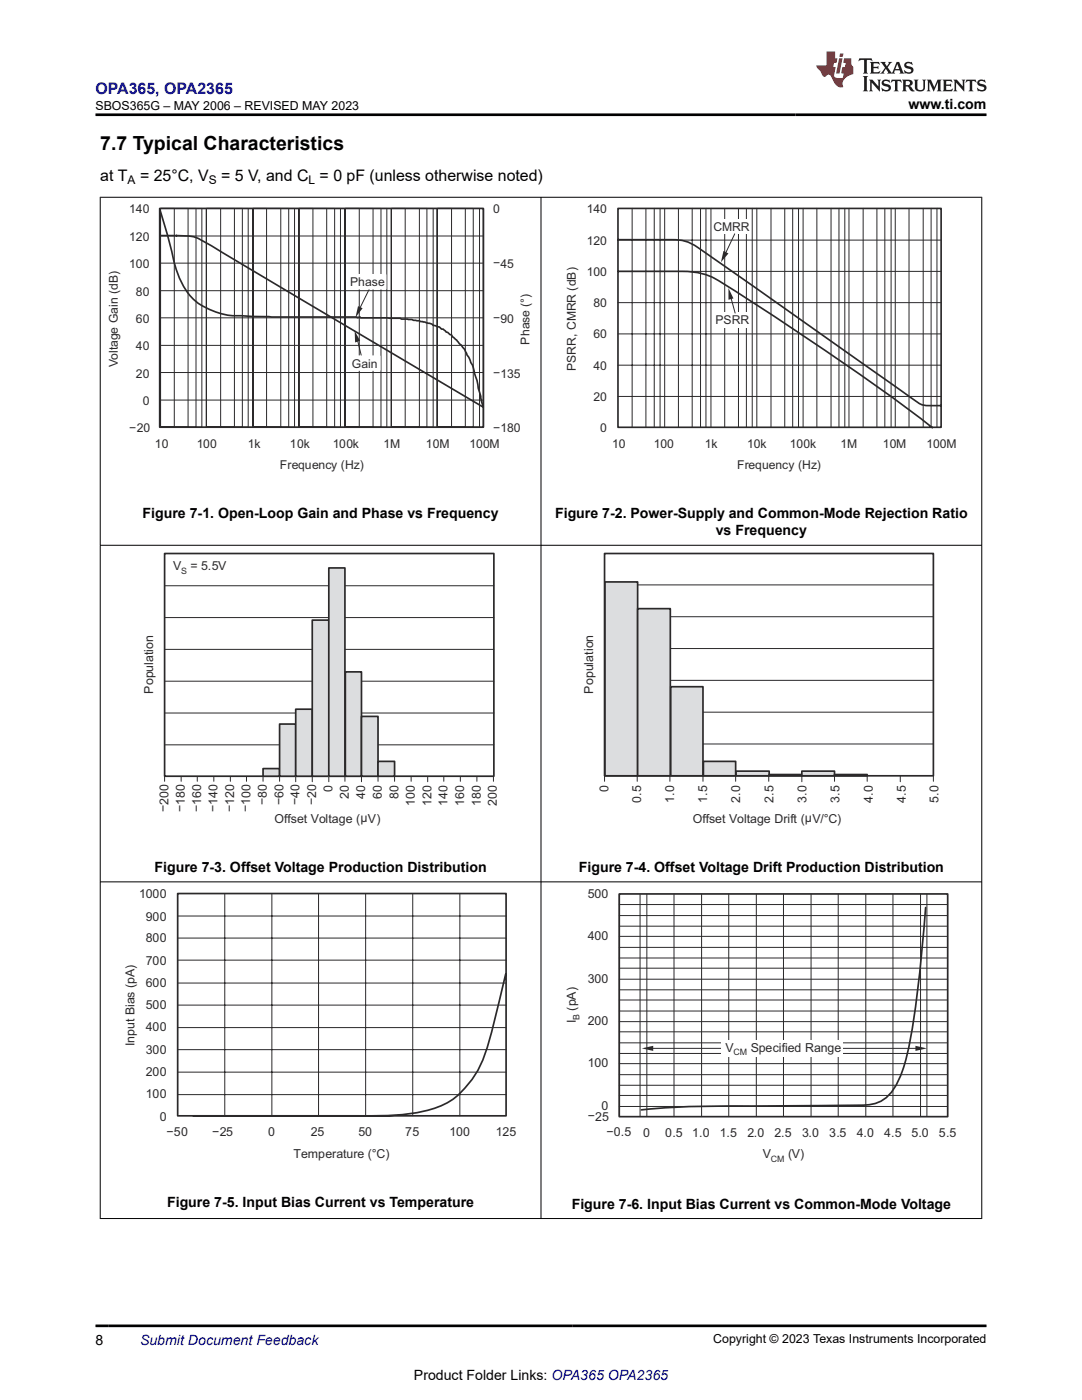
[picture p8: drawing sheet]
<svg xmlns="http://www.w3.org/2000/svg" width="216mm" height="279mm" viewBox="0 0 216 279" stroke-linecap="round" stroke-linejoin="round" font-family="sans-serif">
<path d="M73.7 57.7l-2.2 4.4" fill="none" stroke="#2b292a" stroke-width=".2"/>
<path d="M71.4 61.1l1 .4-1.5 1.8z" fill="#2b292a"/>
<path d="M71.2 67.3l.9 3.7" fill="none" stroke="#2b292a" stroke-width=".2"/>
<path d="M70.8 66l1.1 2-1 .3z" fill="#2b292a"/>
<g fill="#fff">
<path d="M69.7 54.8h7.2v2.6h-7.2z" fill-rule="evenodd"/>
<path d="M70.5 71.4h6.2v2.6h-6.2z" fill-rule="evenodd"/>
</g>
<g fill="none" stroke="#2b292a" stroke-width=".2">
<path d="M31.9 47.1h64.5M31.9 52.5h64.5M31.9 58h64.5M32 41.6h9.2v43.7h-9.2zM32 41.6h8.3v43.7h-8.3zM32 41.6h7.1v43.7h-7.1zM32 41.6h5.5v43.7h-5.5zM32 41.6h2.8v43.7h-2.8zM41.2 41.6h9.2v43.7h-9.2zM41.2 41.6h8.3v43.7h-8.3zM41.2 41.6h7.2v43.7h-7.2zM41.2 41.6h5.6v43.7h-5.6z"/>
<path d="M41.2 41.6h2.8v43.7h-2.8zM50.4 41.6h9.2v43.7h-9.2zM50.4 41.6h8.4v43.7h-8.4zM50.4 41.6h7.2v43.7h-7.2zM50.4 41.6h5.6v43.7h-5.6zM50.4 41.6h2.8v43.7h-2.8zM59.6 41.6h9.3v43.7h-9.3zM59.6 41.6h8.3v43.7h-8.3zM59.6 41.6h7.2v43.7h-7.2zM59.6 41.6h5.6v43.7h-5.6zM59.6 41.6h2.8v43.7h-2.8zM68.9 41.6h9.2v43.7h-9.2z"/>
<path d="M68.9 41.6h8.3v43.7h-8.3zM68.9 41.6h7.1v43.7h-7.1zM68.9 41.6h5.5v43.7h-5.5zM68.9 41.6h2.8v43.7h-2.8zM78.1 41.6h9.2v43.7h-9.2zM78.1 41.6h8.3v43.7h-8.3zM78.1 41.6h7.1v43.7h-7.1zM78.1 41.6h5.6v43.7h-5.6zM78.1 41.6h2.8v43.7h-2.8zM87.3 41.6h9.2v43.7h-9.2zM87.3 41.6h8.4v43.7h-8.4zM87.3 41.6h7.1v43.7h-7.1z"/>
<path d="M87.3 41.6h5.6v43.7h-5.6zM87.3 41.6h2.8v43.7h-2.8zM31.9 63.4h64.5M31.9 68.9h64.5M31.9 74.3h64.5M31.9 79.8h64.5"/>
</g>
<path d="M31.9 41.6h64.5v43.7h-64.5zM31.9 42l2.1 7.2a23.6 23.6 0 0 0 3.1 8.7 10.5 10.5 0 0 0 6.1 4.4 12 12 0 0 0 5 .7l6 .3h17l.2 .1 .5-.1v.1l8 .1 .2 .2 1.3 .1a22.4 22.4 0 0 1 5.5 1.2l.8 .3 .4 .4h.3l.6 .6h.4a15.5 15.5 0 0 1 3.7 4.2l1.3 2.8 2 8" fill="none" stroke="#2b292a" stroke-width=".33"/>
<path d="M69.7 54.8h7.2v2.8h-7.2z" fill-rule="evenodd" fill="#fff"/>
<path d="M69.7 54.8h7.2v2.8h-7.2z" fill="none" stroke="#fff" stroke-width=".33"/>
<path d="M69.9 71.1h5.9v2.7h-5.9z" fill-rule="evenodd" fill="#fff"/>
<path d="M69.9 71.1h5.9v2.7h-5.9z" fill="none" stroke="#fff" stroke-width=".33"/>
<path d="M32 47h3.2M35.3 47h.1a8.6 8.6 0 0 1 5.9 1.5l55.1 32.8M123.3 41.6h64.5v43.7h-64.5zM123.3 47.8h10.9a7.8 7.8 0 0 1 5.1 1.6l44.3 31.2a12.8 12.8 0 0 0 4.2 .4M123.4 54.2h6.5a54.7 54.7 0 0 1 10.1 .4l1.5 .4a192.4 192.4 0 0 1 17.2 11l7.5 5a359.9 359.9 0 0 1 19.8 14.4" fill="none" stroke="#2b292a" stroke-width=".33"/>
<g fill="none" stroke="#2b292a" stroke-width=".2">
<path d="M123.3 54.2h64.5M123.3 47.9h64.5M126.1 41.6v43.7M128.9 41.6v43.7M130.5 41.6v43.7M131.7 41.6v43.7M132.6 41.6v43.7M135.4 41.6v43.7M138.1 41.6v43.7M139.8 41.6v43.7M140.9 41.6v43.7M141.9 41.6v43.7"/>
<path d="M144.6 41.6v43.7M147.4 41.6v43.7M148.9 41.6v43.7M150.1 41.6v43.7M151 41.6v43.7M153.8 41.6v43.7M156.6 41.6v43.7M158.2 41.6v43.7M159.3 41.6v43.7M160.2 41.6v43.7M163 41.6v43.7M165.8 41.6v43.7"/>
<path d="M167.4 41.6v43.7M168.6 41.6v43.7M169.4 41.6v43.7M172.2 41.6v43.7M175 41.6v43.7M176.6 41.6v43.7M177.8 41.6v43.7M178.6 41.6v43.7M181.4 41.6v43.7M184.2 41.6v43.7M185.8 41.6v43.7M187 41.6v43.7"/>
<path d="M123.3 60.4h64.5M123.3 72.9h64.5M123.3 66.6h64.5M123.3 79.1h64.5"/>
</g>
<g fill="#fff">
<path d="M142.3 43.8h7.5v2.9h-7.5z" fill-rule="evenodd"/>
<path d="M142.1 62.4h7.7v3h-7.7z" fill-rule="evenodd"/>
</g>
<path d="M146.6 46.7l-2.1 4.4" fill="none" stroke="#2b292a" stroke-width=".2"/>
<path d="M144.4 50.1l1 .5-1.5 1.7z" fill="#2b292a"/>
<path d="M145.7 58.8l1 3.7" fill="none" stroke="#2b292a" stroke-width=".2"/>
<path d="M145.4 57.5l1 2.1-1 .2z" fill="#2b292a"/>
<g fill="none" stroke="#2b292a" stroke-width=".2">
<path d="M32.9 116.9h65.6M32.9 123.2h65.6M32.9 129.6h65.6M32.9 135.9h65.6M32.8 155v.9M32.9 142.3h65.6M32.9 148.6h65.6M36.1 155v.9M39.4 155v.9M42.7 155v.9M46 155v.9M49.2 155v.9"/>
<path d="M52.5 155v.9M55.8 155v.9M59 155v1M62.3 155v1M65.6 155v1M68.8 155v.9M72.1 155v1M75.4 155v.9M78.7 155v.9M82 155v.9M85.3 155v1M88.6 155v.9"/>
<path d="M91.9 155v.9M95.2 155v.9M98.5 155v.9"/>
</g>
<path d="M32.8 110.5h65.7v44.4h-65.7z" fill="none" stroke="#2b292a" stroke-width=".34"/>
<path d="M52.5 153.4h3.3v1.5h-3.3z" fill-rule="evenodd" fill="#dcdddf"/>
<path d="M52.5 153.4h3.3v1.5h-3.3z" fill="none" stroke="#2b292a" stroke-width=".34"/>
<path d="M55.8 144.5h3.2v10.4h-3.2z" fill-rule="evenodd" fill="#dcdddf"/>
<path d="M55.8 144.5h3.2v10.4h-3.2z" fill="none" stroke="#2b292a" stroke-width=".34"/>
<path d="M59 141.5h3.3v13.4h-3.3z" fill-rule="evenodd" fill="#dcdddf"/>
<path d="M59 141.5h3.3v13.4h-3.3z" fill="none" stroke="#2b292a" stroke-width=".34"/>
<path d="M62.3 123.8h3.3v31.1h-3.3z" fill-rule="evenodd" fill="#dcdddf"/>
<path d="M62.3 123.8h3.3v31.1h-3.3z" fill="none" stroke="#2b292a" stroke-width=".34"/>
<path d="M65.6 113.3h3.2v41.6h-3.2z" fill-rule="evenodd" fill="#dcdddf"/>
<path d="M65.6 113.3h3.2v41.6h-3.2z" fill="none" stroke="#2b292a" stroke-width=".34"/>
<path d="M68.9 134.1h3.2v20.8h-3.2z" fill-rule="evenodd" fill="#dcdddf"/>
<path d="M68.9 134.1h3.2v20.8h-3.2z" fill="none" stroke="#2b292a" stroke-width=".34"/>
<path d="M72.1 143h3.3v11.9h-3.3z" fill-rule="evenodd" fill="#dcdddf"/>
<path d="M72.1 143h3.3v11.9h-3.3z" fill="none" stroke="#2b292a" stroke-width=".34"/>
<path d="M75.4 152h3.3v2.9h-3.3z" fill-rule="evenodd" fill="#dcdddf"/>
<path d="M120.6 110.5h65.6v44.3h-65.6zM75.4 152h3.3v2.9h-3.3z" fill="none" stroke="#2b292a" stroke-width=".34"/>
<g fill="none" stroke="#2b292a" stroke-width=".2">
<path d="M120.6 116.7h65.6M120.6 135.8h65.6M120.6 129.4h65.6M120.6 123.1h65.6M120.6 154.8v1.1M120.6 148.5h65.6M120.6 142.1h65.6M127.1 154.8v1.1M133.7 154.8v1.1M140.3 154.8v1.1M146.8 154.8v1.1M153.4 154.8v1.1"/>
<path d="M160 154.8v1.2M166.5 154.8v1.1M173 154.8v1.1M179.6 154.8v1.2M186.2 154.8v1.1"/>
</g>
<path d="M120.7 116.1h6.5v38.7h-6.5z" fill-rule="evenodd" fill="#dcdddf"/>
<path d="M120.7 116.1h6.5v38.7h-6.5z" fill="none" stroke="#2b292a" stroke-width=".34"/>
<path d="M127.2 121.5h6.6v33.3h-6.6z" fill-rule="evenodd" fill="#dcdddf"/>
<path d="M127.2 121.5h6.6v33.3h-6.6z" fill="none" stroke="#2b292a" stroke-width=".34"/>
<path d="M133.8 137h6.5v17.8h-6.5z" fill-rule="evenodd" fill="#dcdddf"/>
<path d="M133.8 137h6.5v17.8h-6.5z" fill="none" stroke="#2b292a" stroke-width=".34"/>
<path d="M140.4 152h6.4v2.8h-6.4z" fill-rule="evenodd" fill="#dcdddf"/>
<path d="M140.4 152h6.4v2.8h-6.4z" fill="none" stroke="#2b292a" stroke-width=".34"/>
<path d="M146.9 153.9h6.6v.9h-6.6z" fill-rule="evenodd" fill="#dcdddf"/>
<path d="M146.9 153.9h6.6v.9h-6.6zM153.5 154.6h6.5v.2h-6.5z" fill="none" stroke="#2b292a" stroke-width=".34"/>
<path d="M153.5 154.7h6.5" fill="none" stroke="#dcdddf" stroke-width=".25"/>
<path d="M160 153.9h6.5v.9h-6.5z" fill-rule="evenodd" fill="#dcdddf"/>
<path d="M160 153.9h6.5v.9h-6.5zM166.5 154.6h6.5v.2h-6.5zM35.5 178.3h65.5v44.4h-65.5zM123.6 178.4h65.5v44.5h-65.5zM100.9 194.4a155.5 155.5 0 0 1-4.6 17.1 18.6 18.6 0 0 1-6.6 8.3 27.7 27.7 0 0 1-13.3 2.9h-37.8M184.7 181.1l-1 11.4a112.3 112.3 0 0 1-3.6 21 10.4 10.4 0 0 1-4.2 6.2 11.3 11.3 0 0 1-6 .9l-12.8 .1a347.6 347.6 0 0 0-27.4 .6l-1.7 .2" fill="none" stroke="#2b292a" stroke-width=".34"/>
<path d="M166.5 154.7h6.5" fill="none" stroke="#dcdddf" stroke-width=".25"/>
<g fill="none" stroke="#2b292a" stroke-width=".2">
<path d="M44.9 178.3v44.4M54.2 178.3v44.4M63.6 178.3v44.4M73 178.3v44.4M82.4 178.3v44.4M91.8 178.3v44.4M123.6 178.5v44.3M127.7 178.5v44.4M129.1 178.4v44.5M134.5 178.4v44.5M140 178.4v44.5M145.4 178.4v44.5"/>
<path d="M150.9 178.4v44.5M156.3 178.4v44.5M161.8 178.4v44.5M167.3 178.4v44.5M172.8 178.4v44.5M178.2 178.4v44.5M183.7 178.4v44.5M185 178.4v44.3M35.5 182.8h65.5M35.5 191.6h65.5M35.5 187.2h65.5M35.5 196.2h65.5"/>
<path d="M123.6 180.5h65.5M123.6 182.7h65.5M123.6 184.8h65.5M123.6 186.9h65.5M123.6 189.1h65.5M123.6 191.2h65.5M123.6 193.2h65.5M123.6 195.4h65.5M123.6 197.5h65.5M123.6 199.6h65.5M35.5 200.6h65.5M35.5 209.5h65.5"/>
<path d="M35.5 205.1h65.5M35.5 218.5h65.5M35.5 214h65.5M123.6 201.8h65.5M123.6 203.9h65.5M123.6 205.9h65.5M123.6 208.1h65.5M123.6 210.2h65.5M123.6 212.3h65.5M123.6 214.5h65.5M123.6 216.6h65.5M123.6 218.6h65.5"/>
<path d="M123.6 220.8h65.5"/>
</g>
<path d="M128.1 209.2l2.2-.5v1z" fill="#2b292a"/>
<path d="M129.4 209.2h54.1" fill="none" stroke="#2b292a" stroke-width=".2"/>
<path d="M182.7 208.7l2.3 .5-2.3 .5z" fill="#2b292a"/>
<path d="M143.8 207.5h24.3v3.4h-24.3z" fill-rule="evenodd" fill="#fff"/>
<path d="M19.9 39.4h176.1M20 39.3v203.9M107.9 39.3v203.9M195.9 39.3v203.9M19.9 108.8h176.1M19.9 176h176.1M19.9 243.2h176.1" fill="none" stroke="#000" stroke-width=".2"/>
<path d="M171.5 11.6l-.2 .6 .5-.2h.6v.1v2.2l-.2 .4h1l-.2-.4v-2.2v-.1h.5l.5 .2-.1-.6zM173.6 12.4l.2 .3v1.6l-.2 .4h1.9l.1-.6a1.08 1.08 0 0 1-1.3 .2v-.7h.6l.4 .2v-.7l-.4 .2h-.6v-.5l.2-.2a1 1 0 0 1 1 .3l-.1-.5zM175.7 12.4l.9 1.1-1 1.2h.9l-.2-.2 .5-.8 .4 .8-.2 .2h1.6l-.2-.2 .2-.5h.9l.1 .5-.1 .2h.9l-.2-.4-.8-1.9h-.5l-.9 2.1-.9-1.1 .9-1h-.8l.2 .2-.4 .6-.4-.6 .2-.2zM179 12.8l.4 1h-.7zM180.7 12.5a.65 .65 0 0 0-.2 .7 .65 .65 0 0 0 .6 .5l.6 .1 .1 .3a.79 .79 0 0 1-.7 .4 .79 .79 0 0 1-.7-.5l.1 .7 .2-.1a.93 .93 0 0 0 1.1 0 .93 .93 0 0 0 .4-.9 1.46 1.46 0 0 0-1.2-.6l-.1-.3a1.09 1.09 0 0 1 1.2 .2l-.2-.6-.1 .1-.5-.2zM172.2 15.2l.2 .4v2.2l-.2 .4h1l-.2-.4v-2.2l.2-.4zM173.4 15.9l.2 .4v1.5l-.2 .4h.8l-.3-.4 .1-1.3 1.6 1.8v-2l.2-.4h-.7l.1 .2 .1 1.1-1.2-1.3zM176.2 16a.65 .65 0 0 0-.2 .8 .65 .65 0 0 0 .6 .4l.6 .2 .1 .2a.79 .79 0 0 1-.7 .4 .79 .79 0 0 1-.7-.5l.1 .7 .2-.1a.93 .93 0 0 0 1.1 .1 .93 .93 0 0 0 .4-1 1.46 1.46 0 0 0-1.2-.5l-.1-.4a1.09 1.09 0 0 1 1.2 .2l-.1-.6-.2 .1-.5-.1zM177.9 15.9l-.1 .6a.63 .63 0 0 1 .8-.3v1.6l-.3 .4h1l-.2-.4v-1.6a.66 .66 0 0 1 .8 .3l-.1-.6zM180 15.9l.2 .4v1.5l-.2 .4h1l-.2-.2-.1-.7h.5l.1 .2a.79 .79 0 0 0 1.2 .6l-1-.9a.61 .61 0 0 0 .6-.6 .61 .61 0 0 0-.5-.7zM180.8 16.2h.1a.47 .47 0 0 1 .5 .1 .47 .47 0 0 1 .1 .5l-.1 .1-.7 .1zM182.3 15.9l.2 .2a2.27 2.27 0 0 0 .4 2 1.04 1.04 0 0 0 1.7-.7v-1.3l.2-.2h-.8l.2 .4v1.1a.6 .6 0 0 1-.6 .6 .6 .6 0 0 1-.6-.6v-1.1l.3-.4zM184.9 15.9l.2 .4v1.5l-.2 .4h.8l-.3-.4v-1.4l.9 1.9 .9-1.9v1.4l-.3 .4h1l-.2-.4v-1.5l.2-.4h-.8l-.7 1.5-.6-1.5zM188.1 15.9l.2 .4v1.5l-.2 .4h1.9l.1-.6a1.09 1.09 0 0 1-1.3 .2v-.7h.6l.4 .2v-.6l-.4 .2h-.6v-.6l.2-.1a1.01 1.01 0 0 1 1 .3l-.1-.6zM190.2 15.9l.3 .4v1.5l-.3 .4h.8l-.2-.4v-1.3l1.6 1.8v-2l.2-.4h-.7l.2 .2v1.1l-1.2-1.3zM192.8 15.9l-.1 .6a.63 .63 0 0 1 .8-.3v1.6l-.3 .4h1l-.2-.4v-1.6a.66 .66 0 0 1 .8 .3l-.1-.6zM195.2 16a.65 .65 0 0 0-.2 .8 .65 .65 0 0 0 .6 .4l.6 .2 .2 .2a.79 .79 0 0 1-.7 .4 .79 .79 0 0 1-.7-.5l.1 .7 .2-.1a.93 .93 0 0 0 1 .1 .93 .93 0 0 0 .5-1 1.46 1.46 0 0 0-1.3-.5v-.4a1.09 1.09 0 0 1 1.2 .2l-.2-.6-.2 .1-.5-.1z" fill="#231f20"/>
<path d="M164.9 10.3v2.7h-2l.1 .4 .8 1a.95 .95 0 0 0 1 .9 .59 .59 0 0 1 .5-.4 .59 .59 0 0 1 .5 .3l.4 .8a1.59 1.59 0 0 0 2.1 1.4 1.61 1.61 0 0 1 1-2.3l1-.3-.1-1.5a1.59 1.59 0 0 1-.3-1.7h-1.5l-.2 .9h.6l-.2 .9h-.5l-.2 .9v.3l.4 .1-.1 .9h-.7a.73 .73 0 0 1-1-.7l.3-1.5h-.5l.1-.9h.5l.2-.9h-.5v-1.3zM167.4 11.6l-.6 3.1h.7l.6-3.1zM167.6 10.7l-.1 .6h.7l.1-.6z" fill="#ed1c24"/>
<path d="M19 22.9h177.8M19 264.6h177.8" fill="none" stroke="#000" stroke-width=".53"/>
<text font-size="3.9" x="20" y="29.9">7.7 Typical Characteristics</text>
<text font-size="3.2" fill="#00f" x="19" y="18.7">OPA365, OPA2365</text>
<g font-size="3.2">
<text x="20" y="36.1">at T</text>
<text x="27.9" y="36.1">= 25°C, V</text>
<text x="44.1" y="36.1">= 5 V, and C = 0 pF (unless otherwise noted)</text>
</g>
<g font-size="2.8">
<text x="181.3" y="21.8">www.ti.com</text>
<text x="28.5" y="103.4">Figure 7-1. Open-Loop Gain and Phase vs Frequency</text>
<text x="110.8" y="103.4">Figure 7-2. Power-Supply and Common-Mode Rejection Ratio</text>
<text x="142.8" y="106.8">vs Frequency</text>
<text x="30.8" y="174">Figure 7-3. Offset Voltage Production Distribution</text>
<text x="115.5" y="174">Figure 7-4. Offset Voltage Drift Production Distribution</text>
<text x="33.3" y="240.9">Figure 7-5. Input Bias Current vs Temperature</text>
<text x="114.1" y="241.2">Figure 7-6. Input Bias Current vs Common-Mode Voltage</text>
<text x="19" y="268.4">8</text>
<text x="82.6" y="275.3">Product Folder Links: OPA365 OPA2365</text>
</g>
<text font-size="2.8" fill="#00f" x="27.9" y="268.4">Submit Document Feedback</text>
<g font-size="2.5">
<text x="19" y="21.9">SBOS365G – MAY 2006 – REVISED MAY 2023</text>
<text x="142.3" y="268.1">Copyright © 2023 Texas Instruments Incorporated</text>
</g>
<g font-size="2.5" fill="#2b292a">
<text x="34.5" y="113.8">V</text>
<text x="38" y="113.8">= 5.5V</text>
<text x="30.6" y="138.4" transform="rotate(-90 30.6 138.4)">Population</text>
<text x="118.3" y="138.4" transform="rotate(-90 118.3 138.4)">Population</text>
<text x="53.2" y="160.8" transform="rotate(-90 53.2 160.8)">−80</text>
<text x="56.5" y="160.8" transform="rotate(-90 56.5 160.8)">−60</text>
<text x="59.7" y="160.8" transform="rotate(-90 59.7 160.8)">−40</text>
<text x="63" y="160.8" transform="rotate(-90 63 160.8)">−20</text>
<text x="66.4" y="158" transform="rotate(-90 66.4 158)">0</text>
<text x="69.6" y="159.4" transform="rotate(-90 69.6 159.4)">20</text>
<text x="72.9" y="159.4" transform="rotate(-90 72.9 159.4)">40</text>
<text x="76.2" y="159.4" transform="rotate(-90 76.2 159.4)">60</text>
<text x="79.5" y="159.4" transform="rotate(-90 79.5 159.4)">80</text>
<text x="82.8" y="160.8" transform="rotate(-90 82.8 160.8)">100</text>
<text x="86.1" y="160.8" transform="rotate(-90 86.1 160.8)">120</text>
<text x="89.3" y="160.8" transform="rotate(-90 89.3 160.8)">140</text>
<text x="92.6" y="160.8" transform="rotate(-90 92.6 160.8)">160</text>
<text x="95.9" y="160.8" transform="rotate(-90 95.9 160.8)">180</text>
<text x="99.1" y="160.8" transform="rotate(-90 99.1 160.8)">200</text>
<text x="121.4" y="158.1" transform="rotate(-90 121.4 158.1)">0</text>
<text x="127.9" y="160.2" transform="rotate(-90 127.9 160.2)">0.5</text>
<text x="134.5" y="160.2" transform="rotate(-90 134.5 160.2)">1.0</text>
<text x="141.1" y="160.2" transform="rotate(-90 141.1 160.2)">1.5</text>
<text x="147.7" y="160.2" transform="rotate(-90 147.7 160.2)">2.0</text>
<text x="154.3" y="160.2" transform="rotate(-90 154.3 160.2)">2.5</text>
<text x="160.9" y="160.2" transform="rotate(-90 160.9 160.2)">3.0</text>
<text x="167.5" y="160.2" transform="rotate(-90 167.5 160.2)">3.5</text>
<text x="174.1" y="160.2" transform="rotate(-90 174.1 160.2)">4.0</text>
<text x="180.7" y="160.2" transform="rotate(-90 180.7 160.2)">4.5</text>
<text x="187.3" y="160.2" transform="rotate(-90 187.3 160.2)">5.0</text>
<text x="33.4" y="162.1" transform="rotate(-90 33.4 162.1)">−200</text>
<text x="36.7" y="162.1" transform="rotate(-90 36.7 162.1)">−180</text>
<text x="40" y="162.1" transform="rotate(-90 40 162.1)">−160</text>
<text x="43.3" y="162.1" transform="rotate(-90 43.3 162.1)">−140</text>
<text x="46.6" y="162.1" transform="rotate(-90 46.6 162.1)">−120</text>
<text x="49.9" y="162.1" transform="rotate(-90 49.9 162.1)">−100</text>
<text x="54.8" y="164.2">Offset Voltage (µV)</text>
<text x="138.2" y="164.2">Offset Voltage Drift (µV/°C)</text>
<text x="27.7" y="179.3">1000</text>
<text x="117.3" y="179.3">500</text>
<text x="29.1" y="183.7">900</text>
<text x="29.1" y="188.1">800</text>
<text x="117.3" y="187.6">400</text>
<text x="29.1" y="192.5">700</text>
<text x="29.1" y="197">600</text>
<text x="117.3" y="196.1">300</text>
<text x="29.1" y="201.4">500</text>
<text x="114.9" y="201.7" transform="rotate(-90 114.9 201.7)">(pA)</text>
<text x="26.8" y="208.8" transform="rotate(-90 26.8 208.8)">Input Bias (pA)</text>
<text x="29.1" y="205.8">400</text>
<text x="114.9" y="204.2" transform="rotate(-90 114.9 204.2)">I</text>
<text x="117.3" y="204.7">200</text>
<text x="144.7" y="209.9">V</text>
<text x="149.8" y="209.9">Specified Range</text>
<text x="29.1" y="210.3">300</text>
<text x="29.1" y="214.7">200</text>
<text x="117.3" y="213">100</text>
<text x="29.1" y="219.2">100</text>
<text x="120" y="221.5">0</text>
<text x="31.9" y="223.6">0</text>
<text x="33.2" y="226.7">−50</text>
<text x="42.3" y="226.7">−25</text>
<text x="53.5" y="226.8">0</text>
<text x="62" y="226.8">25</text>
<text x="71.5" y="226.8">50</text>
<text x="80.8" y="226.8">75</text>
<text x="89.7" y="226.8">100</text>
<text x="98.9" y="226.8">125</text>
<text x="117.3" y="223.5">−25</text>
<text x="121" y="226.7">−0.5</text>
<text x="128.3" y="226.9">0</text>
<text x="132.7" y="226.9">0.5</text>
<text x="138.1" y="226.9">1.0</text>
<text x="143.6" y="226.9">1.5</text>
<text x="149.1" y="226.9">2.0</text>
<text x="154.6" y="226.9">2.5</text>
<text x="160.1" y="226.9">3.0</text>
<text x="165.5" y="226.9">3.5</text>
<text x="171" y="226.9">4.0</text>
<text x="176.4" y="226.9">4.5</text>
<text x="181.9" y="226.9">5.0</text>
<text x="187.3" y="226.9">5.5</text>
<text x="58.6" y="231.2">Temperature (°C)</text>
<text x="152.2" y="231.2">V</text>
<text x="157.3" y="231.2">(V)</text>
</g>
<g font-size="2.4">
<text x="25.5" y="36.7">A</text>
<text x="41.7" y="36.7">S</text>
<text x="61.6" y="36.7">L</text>
</g>
<g font-size="2.4" fill="#2b292a">
<text x="25.8" y="42.6">140</text>
<text x="98.4" y="42.6">0</text>
<text x="117.1" y="42.6">140</text>
<text x="142.4" y="46">CMRR</text>
<text x="25.8" y="48.1">120</text>
<text x="25.8" y="53.5">100</text>
<text x="98.4" y="53.3">−45</text>
<text x="117.1" y="48.8">120</text>
<text x="27.1" y="59">80</text>
<text x="69.9" y="57">Phase</text>
<text x="117.1" y="55.1">100</text>
<text x="27.1" y="64.4">60</text>
<text x="98.4" y="64.3">−90</text>
<text x="118.4" y="61.3">80</text>
<text x="142.8" y="64.7">PSRR</text>
<text x="27.1" y="69.9">40</text>
<text x="105.7" y="68.8" transform="rotate(-90 105.7 68.8)">Phase (°)</text>
<text x="118.4" y="67.6">60</text>
<text x="23.5" y="73.3" transform="rotate(-90 23.5 73.3)">Voltage Gain (dB)</text>
<text x="27.1" y="75.3">20</text>
<text x="70.2" y="73.5">Gain</text>
<text x="98.4" y="75.3">−135</text>
<text x="114.9" y="74" transform="rotate(-90 114.9 74)">PSRR, CMRR (dB)</text>
<text x="118.4" y="73.8">40</text>
<text x="28.5" y="80.8">0</text>
<text x="118.4" y="80">20</text>
<text x="25.8" y="86.2">−20</text>
<text x="30.9" y="89.3">10</text>
<text x="39.3" y="89.3">100</text>
<text x="49.4" y="89.3">1k</text>
<text x="57.9" y="89.3">10k</text>
<text x="66.4" y="89.3">100k</text>
<text x="76.5" y="89.3">1M</text>
<text x="84.9" y="89.3">10M</text>
<text x="93.7" y="89.3">100M</text>
<text x="98.4" y="86.2">−180</text>
<text x="119.7" y="86.3">0</text>
<text x="122.1" y="89.3">10</text>
<text x="130.5" y="89.3">100</text>
<text x="140.6" y="89.3">1k</text>
<text x="149.1" y="89.3">10k</text>
<text x="157.6" y="89.3">100k</text>
<text x="167.7" y="89.3">1M</text>
<text x="176.1" y="89.3">10M</text>
<text x="184.9" y="89.3">100M</text>
<text x="55.9" y="93.7">Frequency (Hz)</text>
<text x="147.1" y="93.7">Frequency (Hz)</text>
</g>
<g font-size="1.8" fill="#2b292a">
<text x="36.2" y="114.5">S</text>
<text x="115.6" y="203.6" transform="rotate(-90 115.6 203.6)">B</text>
<text x="146.3" y="210.6">CM</text>
<text x="153.8" y="231.9">CM</text>
</g>
</svg>
